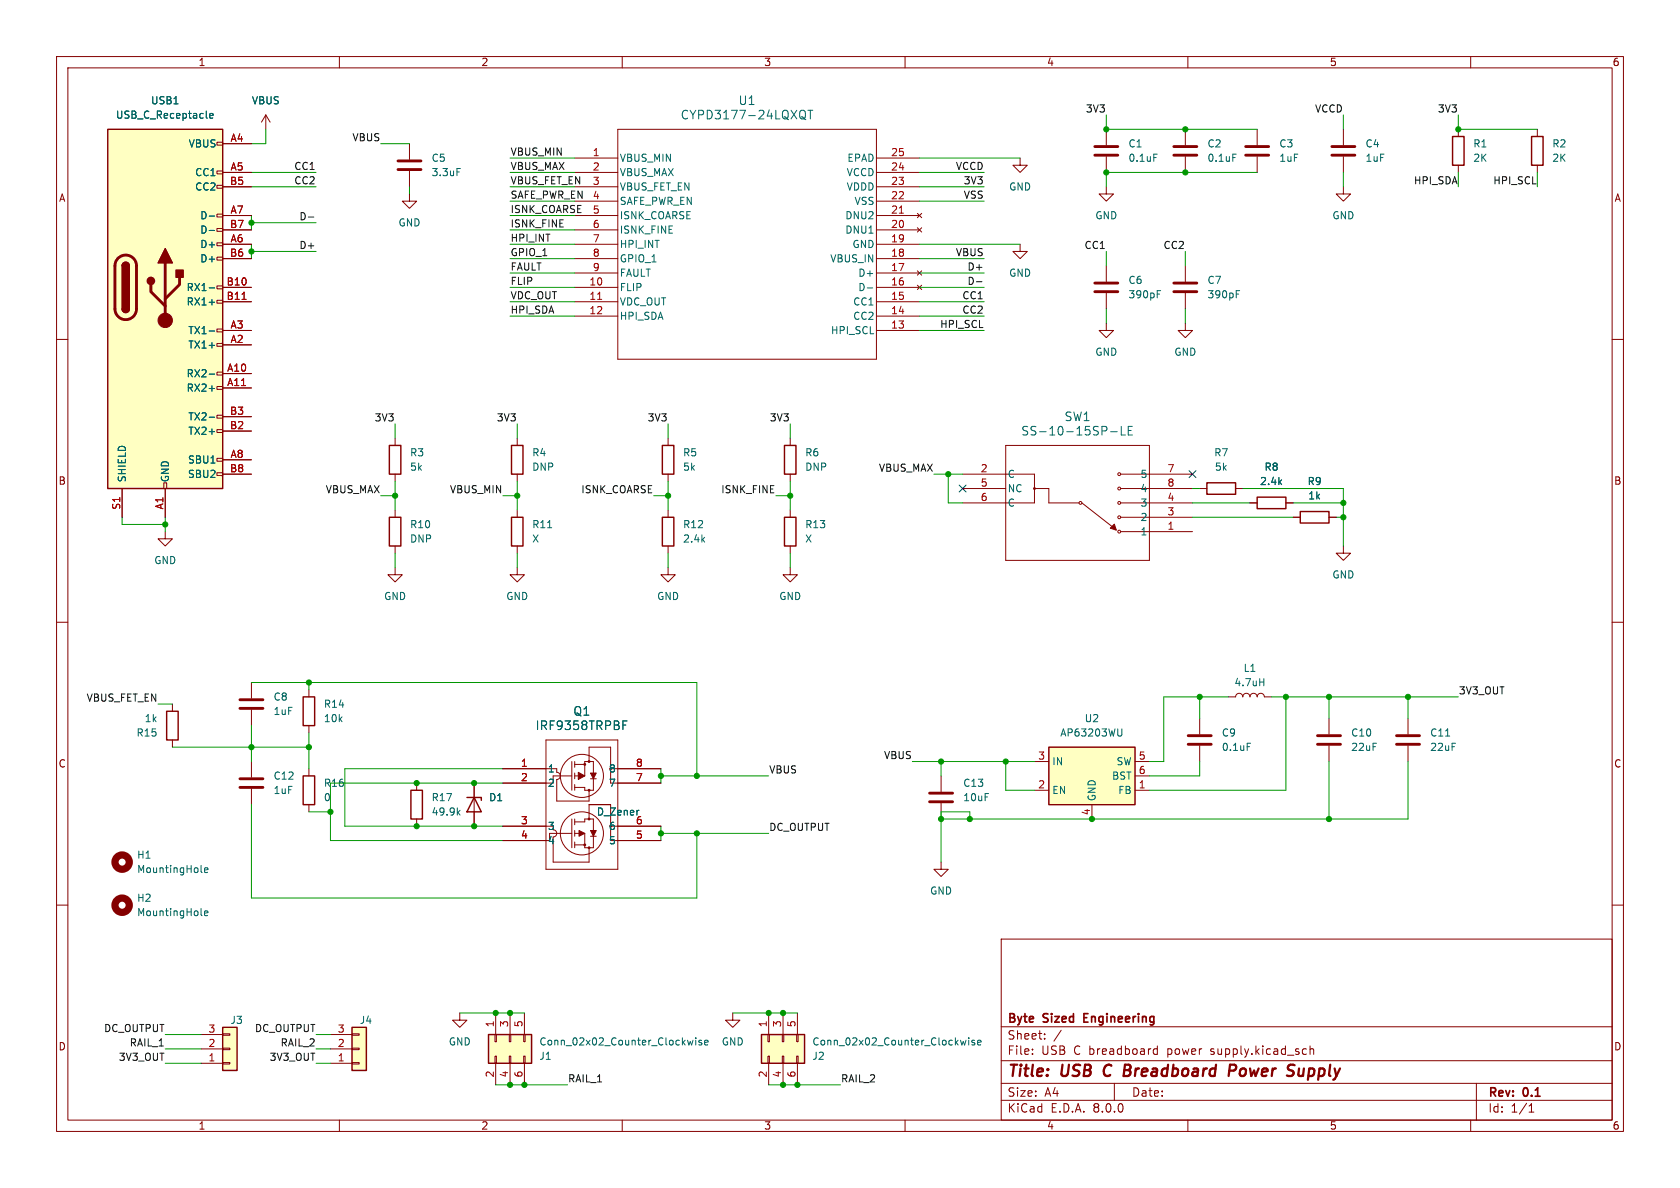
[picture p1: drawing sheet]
<svg xmlns="http://www.w3.org/2000/svg" width="297mm" height="210mm" viewBox="0 0 297 210" stroke-linecap="round" stroke-linejoin="round" font-family="sans-serif">
<g fill="none" stroke="#840000" stroke-width=".18">
<path d="M10 10h277v190h-277zM12 12h273v186h-273zM60 10v2M110 10v2M160 10v2M210 10v2M260 10v2M209.5 22.9v2.8M209.5 27.7v2.8M222.2 22.9v2.8M222.2 27.7v2.8M10 60h2"/>
<path d="M285 60h2M91.4 90.2v1.2M91.4 96.5v1.3M118.1 90.2v1.2M118.1 96.5v1.3M212.1 86.4h1.3M218.4 86.4h1.3M221 88.9h1.2M227.3 88.9h1.3M228.6 91.4h1.3M234.9 91.4h1.3M10 110h2"/>
<path d="M69.8 100.3v1.3h1.3l-1.3 1.3-1.2-1.3h1.2M118.1 100.3v1.3h1.3l-1.3 1.3-1.3-1.3h1.3M285 110h2M54.6 121.9v1.3M54.6 128.3v1.2M234.9 127v2.8M234.9 131.8v2.8M248.9 127v2.8M248.9 131.8v2.8M10 160h2M285 160h2M177 166h108v32h-108z"/>
<path d="M60 198v2M110 198v2M160 198v2M177 194.5h108M177 191.5h108M177 187.5h108M177 181.5h108M182.5 186.3v.1M182.5 185.5v.1M184.7 183.6v.1M184.7 182.8v.1M187.6 182.1l-1.3 2"/>
<path d="M197 191.5v3M204 186.3l.2 .1 .4-.1M204.6 184.9v1.5M204.6 185.5l-.4-.1-.2 .1M210 198v2M230.8 185.4l.2 .1M231 186.3l-.2 .1M231.6 185.5l.2-.1 .4 .1v.9M231.6 184.9v1.5M260 198v2M261 191.5v6.5M270.3 196.6h.9"/>
<path d="M270.3 195.5l.4-.4v1.5"/>
</g>
<path d="M195.4 188.5a1.27 1.27 0 0 0 0 1.6M198.8 189.2h.6M198.9 188.2h.7M199.4 189.2l.3 .1M199.6 190.1l-1 .1M199.6 189.1l-.2 .1M217.3 189.3h.8a.55 .55 0 0 0 .4-.5 .55 .55 0 0 0-.3-.6h-.7l-.3 2M229.7 188.9l-.1 1.2 .2 .1 .5-.1" fill="none" stroke="#840000" stroke-width=".4"/>
<path d="M191.6 179.9h.5M192.3 179.2h-.7v1.5h.7" fill="none" stroke="#840000" stroke-width=".3"/>
<path d="M207.5 27.4h4.1M207.5 25.9h4.1M220.2 27.4h4.1M220.2 25.9h4.1M232.9 131.6h4.1M232.9 130h4.1M246.9 131.6h4.1M246.9 130h4.1" fill="none" stroke="#840000" stroke-width=".51"/>
<path d="M217.9 27.2h.7M96.8 93.3h.7M255.6 130.1h.7" fill="none" stroke="#006464" stroke-width=".18"/>
<path d="M90.4 91.4h2.1v5.1h-2.1zM117.1 91.4h2v5.1h-2zM213.4 85.3h5v2.1h-5zM222.2 87.9h5.1v2h-5.1zM229.9 90.4h5v2.1h-5zM53.6 123.2h2v5.1h-2z" fill="none" stroke="#840000" stroke-width=".25"/>
<path d="M185.4 132.1h15.3v10.1h-15.3z" fill="#ffffc2"/>
<g fill="none" stroke="#840000" stroke-width=".25">
<path d="M68.8 78.7h2.1v5.1h-2.1zM138.7 78.7h2v5.1h-2zM68.8 91.4h2.1v5.1h-2.1zM138.7 91.4h2v5.1h-2zM53.6 137.2h2v5h-2zM72.6 139.7h2.1v5.1h-2.1zM185.4 132.1h15.3v10.1h-15.3zM82.5 141h2.6v.5M83.8 141l1.3 2.5h-2.6z"/>
<circle cx="103.4" cy="135.1" r=".13"/>
<circle cx="104.1" cy="139.7" r=".13"/>
<circle cx="104.1" cy="134.6" r=".13"/>
<circle cx="103.4" cy="149.4" r=".13"/>
<circle cx="104.1" cy="149.9" r=".13"/>
<circle cx="104.1" cy="144.8" r=".13"/>
</g>
<g fill="none" stroke="#840000" stroke-width=".18">
<path d="M209.5 57.2v1.2h1.3l-1.3 1.3-1.2-1.3h1.2M209.5 47v2.8M209.5 51.8v2.8M69.8 77.5v1.2M139.7 77.5v1.2M69.8 83.8v1.3M69.8 90.2v1.2M69.8 96.5v1.3M139.7 83.8v1.3M139.7 90.2v1.2M139.7 96.5v1.3M139.7 100.3v1.3h1.3l-1.3 1.3-1.3-1.3h1.3"/>
<path d="M54.6 135.9v1.3M73.7 138.4v1.3M83.8 138.4v7.7M88.9 135.9h9.5v.6a.64 .64 0 0 1 .7 .7 .64 .64 0 0 1-.7 .6v3.8h5.7v-1.9M88.9 138.4h7.6M96.5 130.8h12.7v22.9h-12.7zM101.1 137.2h-3.3v1.2M101.1 134.6v5.1M101.6 137.2h1.8v-2.6h1.5v5.1h-1.5v-.5h-1.8M101.6 134.6v1M101.6 136.7v1M101.6 138.7v1"/>
<path d="M101.6 135.1h1.8M104.1 134.6v-2.5h3.8v6.3h8.9M104.4 137.7h1M107.9 135.9h8.9M182.9 139.7h2.5M182.9 134.6h2.5M200.7 139.7h2.5M200.7 134.6h2.5M200.7 137.2h2.5M54.6 142.2v1.3M73.7 144.8v1.3M88.9 148.6h7.6"/>
<path d="M88.9 146.1h7.6M97.8 146.7a.63 .63 0 0 1 .6 .6 .63 .63 0 0 1-.6 .7v4.4h6.3v-2.5M101.1 147.3h-3.9v1.3M101.1 144.8v5.1M101.6 145.3h1.8v-.5h1.5v5.1h-1.5v-2.6h-1.8M101.6 144.8v1M101.6 146.8v1M101.6 148.8v1.1M101.6 149.4h1.8M104.1 144.8v-2.6h3.8v6.4h8.9M104.4 147.8h1M107.9 146.1h8.9"/>
<path d="M193 142.2v2.6"/>
<circle cx="102.9" cy="137.2" r="3.8"/>
<circle cx="102.9" cy="147.3" r="3.8"/>
</g>
<path d="M218.6 52h.4M218.6 51.4h.6M110.1 128.2h.5M110.1 127.4h.8M198.3 128.8v1.1l-.1 .2h-.4M81 143.6l.3 .5M81.3 143.2l-.5 .5M112.8 143.2h.2" fill="none" stroke="#006464" stroke-width=".18"/>
<path d="M207.5 51.6h4.1M207.5 50h4.1" fill="none" stroke="#840000" stroke-width=".51"/>
<g fill="#840000" stroke="#840000" stroke-width=".18">
<path d="M102.2 136.5l1.2 .7-1.2 .6z"/>
<path d="M102.4 146.8l1 .5-1 .5z"/>
<path d="M104.4 136.7h1l-.5 1z"/>
<path d="M104.4 146.8h1l-.5 1z"/>
</g>
<path d="M62.2 181.6h2.6v7.6h-2.6z" fill="#ffffc2"/>
<path d="M237.5 33v1.3h1.3l-1.3 1.3-1.3-1.3h1.3M237.5 22.9v2.8M237.5 27.7v2.8M81.3 179.1v1.2h1.2l-1.2 1.3-1.3-1.3h1.3M58.4 188h3.8M58.4 185.4h3.8M58.4 182.9h3.8M62.2 182.8h1.3v.2h-1.3zM62.2 185.3h1.3v.2h-1.3zM62.2 187.8h1.3v.3h-1.3z" fill="none" stroke="#840000" stroke-width=".18"/>
<path d="M62.2 181.6h2.6v7.6h-2.6z" fill="none" stroke="#840000" stroke-width=".25"/>
<path d="M235.5 27.4h4M235.5 25.9h4" fill="none" stroke="#840000" stroke-width=".51"/>
<path d="M86.4 182.9h7.6v5.1h-7.6z" fill="#ffffc2"/>
<g fill="none" stroke="#840000" stroke-width=".18">
<path d="M166.4 152.4v1.3h1.2l-1.2 1.2-1.3-1.2h1.3M87.6 179.1v3.8M90.2 179.1v3.8M92.7 179.1v3.8M87.5 182.9h.3v1.3h-.3zM87.5 186.7h.3v1.3h-.3zM87.6 188v3.8M90 182.9h.3v1.3h-.3zM90 186.7h.3v1.3h-.3zM90.2 188v3.8M92.6 182.9h.2v1.3h-.2zM92.6 186.7h.2v1.3h-.2z"/>
<path d="M92.7 188v3.8"/>
</g>
<path d="M86.4 182.9h7.6v5.1h-7.6z" fill="none" stroke="#840000" stroke-width=".25"/>
<path d="M122.5 183.9l-.2 .8-.3-.6M123 183.5v.1M123 183.9v.8M124 183.9h-.3l-.2 .2 .1 .1 .4 .2v.3h-.5M124.6 184.3l.6-.1-.1-.3h-.3l-.2 .2v.6h.5" fill="none" stroke="#006464" stroke-width=".18"/>
<path d="M134.6 182.9h7.6v5.1h-7.6z" fill="#ffffc2"/>
<g fill="none" stroke="#840000" stroke-width=".18">
<path d="M101.6 27.9h7.6M101.6 30.5h7.6M101.6 38.1h7.6M101.6 35.6h7.6M101.6 33h7.6M109.2 22.9h45.7v40.6h-45.7zM154.9 27.9h7.7M154.9 30.5h7.7M154.9 38.1h7.7M154.9 35.6h7.7M154.9 33h7.7M162.2 37.7l.7 .8"/>
<path d="M162.9 37.7l-.7 .8M180.3 27.9v1.3h1.3l-1.3 1.3-1.2-1.3h1.2M257.8 22.9v1.2M257.8 29.2v1.3M271.8 22.9v1.2M271.8 29.2v1.3M101.6 50.8h7.6M101.6 53.3h7.6M101.6 55.9h7.6M101.6 48.3h7.6M101.6 45.7h7.6M101.6 43.2h7.6"/>
<path d="M101.6 40.6h7.6M154.9 50.8h7.7M154.9 53.3h7.7M154.9 55.9h7.7M154.9 58.4h7.7M154.9 48.3h7.7M154.9 45.7h7.7M154.9 43.2h7.7M154.9 40.6h7.7M162.2 50.4l.7 .8M162.2 47.9l.7 .7M162.2 40.3l.7 .7"/>
<path d="M162.9 50.4l-.7 .8M162.9 47.9l-.7 .7M162.9 40.3l-.7 .7M91.4 77.5v1.2M118.1 77.5v1.2M177.8 78.7h25.4v20.4h-25.4zM91.4 83.8v1.3M118.1 83.8v1.3M170.2 83.8h12.7v5.1h-12.7M170.2 86.4h7.6M182.9 86.4h2.5v2.5h5.4M191.3 88.9l5.8 4.6"/>
<path d="M198.1 88.9h12.7M198.1 91.4h12.7M198.1 94h12.7M198.1 83.8h12.7M198.1 86.4h12.7M237.5 96.5v1.3h1.3l-1.3 1.3-1.3-1.3h1.3M30.5 124.5v1.2M30.5 130.8v1.3M44.4 134.6v2.8M44.4 139.4v2.8M166.4 137.2v2.8M212.1 127v2.8"/>
<path d="M212.1 131.8v2.8M217.2 123.2h1.2a.64 .64 0 0 1 .7-.6 .64 .64 0 0 1 .6 .6 .64 .64 0 0 1 .6-.6 .64 .64 0 0 1 .7 .6 .64 .64 0 0 1 .6-.6 .64 .64 0 0 1 .6 .6 .64 .64 0 0 1 .7-.6 .64 .64 0 0 1 .6 .6h1.3M166.4 142v2.8M129.5 179.1v1.2h1.3l-1.3 1.3-1.2-1.3h1.2M135.9 179.1v3.8M138.4 179.1v3.8M141 179.1v3.8M135.8 182.9h.2v1.3h-.2zM135.8 186.7h.2v1.3h-.2zM135.9 188v3.8M138.3 182.9h.3v1.3h-.3zM138.3 186.7h.3v1.3h-.3z"/>
<path d="M138.4 188v3.8M140.8 182.9h.3v1.3h-.3zM140.8 186.7h.3v1.3h-.3zM141 188v3.8"/>
<circle cx="191" cy="88.9" r=".25"/>
<circle cx="197.9" cy="83.8" r=".25"/>
<circle cx="197.9" cy="86.4" r=".25"/>
<circle cx="197.9" cy="91.4" r=".25"/>
<circle cx="197.9" cy="94" r=".25"/>
<circle cx="197.9" cy="88.9" r=".25"/>
</g>
<g fill="none" stroke="#840000" stroke-width=".25">
<path d="M256.8 24.1h2v5.1h-2zM270.8 24.1h2v5.1h-2zM90.4 78.7h2.1v5.1h-2.1zM117.1 78.7h2v5.1h-2zM29.5 125.7h2v5.1h-2zM134.6 182.9h7.6v5.1h-7.6z"/>
<circle cx="182.9" cy="86.4" r=".13"/>
</g>
<g fill="none" stroke="#006464" stroke-width=".18">
<path d="M141.7 19.5a.51 .51 0 0 1 .7 .5v.5a.51 .51 0 0 1-.7 .5M142.8 19.5h.9M143.3 19.5v1.5M141.8 20.7l.7 .5M153.3 50.9h1M196.3 76.3h1.2M198.2 75.4v1.5h.8M199.5 76.1h.5M200.2 75.4h-.7v1.5h.7M223.4 120v1.2M220.5 131.4h.6M222.7 120.6h.7"/>
<path d="M35.5 154.1l.2 .1M36.2 153.8l.6-.1-.1-.2-.4-.1-.1 .2v.6h.5M35.5 161.7l.2 .2M36.2 161.4l.6-.1-.1-.2-.4-.1-.1 .2v.6h.5M170.8 183.9l-.3 .8-.2-.6M171.3 183.5v.1M171.3 183.9v.8M172.3 183.9h-.3l-.2 .2 .1 .1 .4 .2v.3h-.5M172.8 184.3l.6-.1v-.3h-.4l-.2 .2 .1 .6h.5"/>
</g>
<path d="M42.4 139.2h4.1M42.4 137.7h4.1M210.1 131.6h4M210.1 130h4M164.3 140.2h4.1M164.3 141.7h4.1" fill="none" stroke="#840000" stroke-width=".51"/>
<g fill="none" stroke="#840000" stroke-width="1.3">
<circle cx="21.6" cy="152.4" r="1.27"/>
<circle cx="21.6" cy="160" r="1.27"/>
</g>
<path d="M197 92.6l.4 1.1-1.1-.3z" fill="#840000" stroke="#840000" stroke-width=".18"/>
<path d="M159 37.7h.7M105.7 52.9h.7" fill="none" stroke="#a90000" stroke-width=".18"/>
<path d="M39.4 181.6h2.5v7.6h-2.5z" fill="#ffffc2"/>
<g fill="none" stroke="#840000" stroke-width=".18">
<path d="M47 20.3l-.8 1.3M47 20.3v2.6M47 20.3l.8 1.3M195.6 33v1.3h1.2l-1.2 1.3-1.3-1.3h1.3M195.6 22.9v2.8M195.6 27.7v2.8M91.4 100.3v1.3h1.3l-1.3 1.3-1.2-1.3h1.2M44.4 120.7v2.7M44.4 125.5v2.8M35.6 188h3.8M35.6 185.4h3.8M35.6 182.9h3.8"/>
<path d="M39.4 182.8h1.2v.2h-1.2zM39.4 185.3h1.2v.2h-1.2zM39.4 187.8h1.2v.3h-1.2z"/>
</g>
<path d="M39.4 181.6h2.5v7.6h-2.5z" fill="none" stroke="#840000" stroke-width=".25"/>
<path d="M193.5 27.4h4.1M193.5 25.9h4.1M42.4 125.2h4.1M42.4 123.7h4.1" fill="none" stroke="#840000" stroke-width=".51"/>
<path d="M204 27.2h.6" fill="none" stroke="#006464" stroke-width=".18"/>
<path d="M19 22.9h20.4v63.5h-20.4z" fill="#ffffc2"/>
<g fill="none" stroke="#840000" stroke-width=".18">
<path d="M38.4 37.8h1v.6h-1zM38.4 32.8h1v.5h-1zM38.4 30.2h1v.5h-1zM38.4 25.1h1v.6h-1zM39.4 25.4h5M39.4 30.5h5M39.4 38.1h5M39.4 33h5M72.4 34.3v1.3h1.3l-1.3 1.2-1.3-1.2h1.3M72.4 25.4v2.8M72.4 30.2v2.8M38.4 58.2h1v.5h-1z"/>
<path d="M38.4 53.1h1v.5h-1zM38.4 50.5h1v.6h-1zM38.4 45.5h1v.5h-1zM38.4 42.9h1v.5h-1zM38.4 40.4h1v.5h-1zM39.4 58.4h5M39.4 43.2h5M39.4 50.8h5M39.4 53.3h5M39.4 45.7h5M39.4 40.6h5M180.3 43.2v1.3h1.3l-1.3 1.2-1.2-1.2h1.2"/>
<path d="M195.6 57.2v1.2h1.2l-1.2 1.3-1.3-1.3h1.3M195.6 47v2.8M195.6 51.8v2.8M38.4 75.9h1v.6h-1zM38.4 73.4h1v.5h-1zM38.4 68.3h1v.5h-1zM38.4 65.8h1v.5h-1zM38.4 60.7h1v.5h-1zM39.4 66h5M39.4 68.6h5M39.4 61h5M39.4 76.2h5"/>
<path d="M39.4 73.7h5M21.6 86.4v5M29 85.3h.5v1.1h-.5zM29.2 94v1.3h1.3l-1.3 1.2-1.3-1.2h1.3M29.2 86.4v5M38.4 83.6h1v.5h-1zM38.4 81h1v.5h-1zM39.4 81.3h5M39.4 83.8h5M221 88.9h1.2M227.3 88.9h1.3M228.6 91.4h1.3"/>
<path d="M234.9 91.4h1.3M83.8 138.4v2.6M88.9 135.9h7.6M88.9 138.4h7.6M109.2 135.9h7.6M109.2 138.4h7.6M83.8 143.5v2.6M88.9 146.1h7.6M88.9 148.6h7.6M109.2 146.1h7.6M109.2 148.6h7.6"/>
</g>
<path d="M19 22.9h20.4v63.5h-20.4zM21.6 54.6a.64 .64 0 0 0 .6 .6 .64 .64 0 0 0 .7-.6M21.6 47a.64 .64 0 0 1 .6-.6 .64 .64 0 0 1 .7 .6" fill="none" stroke="#840000" stroke-width=".25"/>
<path d="M70.4 30h4M70.4 28.4h4M20.9 45.7a1.91 1.91 0 0 1 2-.5 1.91 1.91 0 0 1 1.2 1.8v7.6a1.91 1.91 0 0 1-1.9 1.9 1.91 1.91 0 0 1-1.9-1.9v-7.8l.2-.6zM26.7 50.3v1.3l2.5 2.5M29.2 46.5v10.1M31.7 49v1.3l-2.5 2.5M193.5 51.6h4.1M193.5 50h4.1" fill="none" stroke="#840000" stroke-width=".51"/>
<g fill="#840000" stroke="#840000" stroke-width=".25">
<path d="M21.6 54.6h1.3a.64 .64 0 0 1-.7 .6 .64 .64 0 0 1-.6-.6z"/>
<path d="M21.6 47h1.3v7.6h-1.3z"/>
<path d="M21.8 46.5a.64 .64 0 0 1 .7-.1 .64 .64 0 0 1 .4 .6h-1.3z"/>
<path d="M29.2 43.9l1.3 2.6h-2.6z"/>
<path d="M31.1 47.8h1.3v1.2h-1.3z"/>
<circle cx="26.7" cy="49.7" r=".63"/>
</g>
<circle cx="29.2" cy="56.6" r="1.27" fill="#840000" stroke="#840000" stroke-width=".18"/>
<g fill="none" stroke="#006464" stroke-width=".18">
<path d="M37 38.2h1M37.1 20.5l.6-.1-.1-.3h-.3l-.2 .1v.6h.5M80.8 29.8h.6M37 58.5h1M37 50.9h1M37 53.4h1M37 40.7h1M204.6 52h.4M204.6 51.4h.6M37 66.1h1M37 68.7h1M37 73.8h1"/>
<path d="M110.1 128.2h.5M110.1 127.4h.8M112.8 143.2h.2"/>
</g>
<path d="M42.8 52.9h.7" fill="none" stroke="#a90000" stroke-width=".18"/>
<path d="M54.5 38.4h1M172.6 49.8h1" fill="none" stroke="#0f0f0f" stroke-width=".18"/>
<g fill="none" stroke="#009600" stroke-width=".18">
<path d="M44.4 30.5h11.5M44.4 33h11.5M44.4 38.1v2.5M44.4 39.4h11.5M47 22.9v2.5h-2.6M67.3 25.4h5.1M72.4 33v1.3M90.2 30.5h11.4M90.2 35.6h11.4M90.2 33h11.4M90.2 27.9h11.4M90.2 38.1h11.4"/>
<path d="M162.6 30.5h11.4M162.6 35.6h11.4M162.6 33h11.4M162.6 27.9h17.7M195.6 20.3v2.6h26.6M222.2 30.5h-26.6v2.5M237.5 20.3v2.6M237.5 30.5v2.5M257.8 20.3v2.6h14M257.8 30.5v2.5M271.8 30.5v2.5M44.4 43.2v2.5"/>
<path d="M44.4 44.5h11.5M90.2 48.3h11.4M90.2 43.2h11.4M90.2 45.7h11.4M90.2 53.3h11.4M90.2 55.9h11.4M90.2 50.8h11.4M90.2 40.6h11.4M162.6 48.3h11.4M162.6 43.2h17.7M162.6 45.7h11.4M162.6 58.4h11.4"/>
<path d="M162.6 53.3h11.4M162.6 55.9h11.4M162.6 50.8h11.4M195.6 44.5v2.5M195.6 54.6v2.6M209.5 44.5v2.5M209.5 54.6v2.6M69.8 74.9v2.6M91.4 74.9v2.6M118.1 74.9v2.6M139.7 74.9v2.6M21.6 91.4v1.3h7.6"/>
<path d="M29.2 91.4v2.6M67.3 87.6h2.5M69.8 85.1v5.1M69.8 97.8v2.5M88.9 87.6h2.5M91.4 85.1v5.1M91.4 97.8v2.5M115.6 87.6h2.5M118.1 85.1v5.1M118.1 97.8v2.5M137.2 87.6h2.5M139.7 85.1v5.1"/>
<path d="M139.7 97.8v2.5M165.1 83.8h5.1M167.6 83.8v5.1h2.6M210.8 88.9h10.2M210.8 86.4h1.3M210.8 91.4h17.8M219.7 86.4h17.8v10.1M228.6 88.9h8.9M236.2 91.4h1.3M27.9 124.5h2.6M30.5 132.1h24.1M44.4 120.7h78.8v16.5"/>
<path d="M44.4 128.3v6.3M54.6 120.7v1.2M54.6 129.5v6.4M88.9 138.4h-30.5v10.2h30.5M88.9 135.9h-27.9v10.2h27.9M116.8 135.9v2.5M116.8 137.2h19.1M161.3 134.6h21.6M166.4 134.6v2.6M177.8 134.6v5.1h5.1M212.1 134.6v2.6h-8.9M212.1 123.2v3.8"/>
<path d="M217.2 123.2h-11.5v11.4h-2.5M224.8 123.2h33M227.3 123.2v16.5h-24.1M234.9 123.2v3.8M234.9 134.6v10.2M248.9 123.2v3.8M248.9 134.6v10.2h-82.5M44.4 142.2v16.6h78.8v-11.5M54.6 143.5h3.8M116.8 146.1v2.5M116.8 147.3h19.1M171.4 144.8v-1.3h-5v8.9"/>
<path d="M81.3 179.1h11.4M129.5 179.1h11.5M29.2 188h6.4M29.2 182.9h6.4M29.2 185.4h6.4M55.9 188h2.5M55.9 182.9h2.5M55.9 185.4h2.5M87.6 191.8h12.7M135.9 191.8h12.7"/>
</g>
<path d="M169.6 85.8l1.2 1.2M170.8 85.8l-1.2 1.2M210.2 83.2l1.2 1.2M211.4 83.2l-1.2 1.2" fill="none" stroke="#000084" stroke-width=".18"/>
<g fill="#009600" stroke="#009600" stroke-width=".18">
<circle cx="209.5" cy="22.9" r=".46"/>
<circle cx="209.5" cy="30.5" r=".46"/>
<circle cx="257.8" cy="22.9" r=".46"/>
<circle cx="248.9" cy="123.2" r=".46"/>
<circle cx="237.5" cy="91.4" r=".46"/>
<circle cx="237.5" cy="88.9" r=".46"/>
<circle cx="234.9" cy="144.8" r=".46"/>
<circle cx="212.1" cy="123.2" r=".46"/>
<circle cx="227.3" cy="123.2" r=".46"/>
<circle cx="234.9" cy="123.2" r=".46"/>
<circle cx="193" cy="144.8" r=".46"/>
<circle cx="177.8" cy="134.6" r=".46"/>
<circle cx="171.4" cy="144.8" r=".46"/>
<circle cx="166.4" cy="134.6" r=".46"/>
<circle cx="167.6" cy="83.8" r=".46"/>
<circle cx="166.4" cy="144.8" r=".46"/>
<circle cx="195.6" cy="22.9" r=".46"/>
<circle cx="195.6" cy="30.5" r=".46"/>
<circle cx="116.8" cy="137.2" r=".46"/>
<circle cx="83.8" cy="138.4" r=".46"/>
<circle cx="139.7" cy="87.6" r=".46"/>
<circle cx="118.1" cy="87.6" r=".46"/>
<circle cx="91.4" cy="87.6" r=".46"/>
<circle cx="73.7" cy="138.4" r=".46"/>
<circle cx="58.4" cy="143.5" r=".46"/>
<circle cx="73.7" cy="146.1" r=".46"/>
<circle cx="83.8" cy="146.1" r=".46"/>
<circle cx="92.7" cy="191.8" r=".46"/>
<circle cx="90.2" cy="191.8" r=".46"/>
<circle cx="116.8" cy="147.3" r=".46"/>
<circle cx="141" cy="191.8" r=".46"/>
<circle cx="138.4" cy="191.8" r=".46"/>
<circle cx="90.2" cy="179.1" r=".46"/>
<circle cx="87.6" cy="179.1" r=".46"/>
<circle cx="123.2" cy="137.2" r=".46"/>
<circle cx="123.2" cy="147.3" r=".46"/>
<circle cx="135.9" cy="179.1" r=".46"/>
<circle cx="138.4" cy="179.1" r=".46"/>
<circle cx="44.4" cy="132.1" r=".46"/>
<circle cx="54.6" cy="132.1" r=".46"/>
<circle cx="54.6" cy="120.7" r=".46"/>
<circle cx="44.4" cy="39.4" r=".46"/>
<circle cx="44.4" cy="44.5" r=".46"/>
<circle cx="29.2" cy="92.7" r=".46"/>
<circle cx="69.8" cy="87.6" r=".46"/>
</g>
<g font-size="2.8" fill="#840000">
<text x="178" y="190.9">Title:</text>
<text x="187.7" y="190.9">USB</text>
<text x="196" y="190.9">C</text>
<text x="200.3" y="190.9">Breadboard</text>
<text x="219.7" y="190.9">Power</text>
<text x="230.9" y="190.9">Supply</text>
</g>
<g font-size="2.1" fill="#006464">
<text x="120.2" y="21.3">CYPD3177-24LQXQT</text>
<text x="130.5" y="18.8">U1</text>
<text x="180.4" y="77.2">SS-10-15SP-LE</text>
<text x="188.1" y="74.7">SW1</text>
<text x="94.6" y="129.3">IRF9358TRPBF</text>
<text x="101.3" y="126.7">Q1</text>
</g>
<g font-size="2.1" fill="#840000">
<text x="178" y="184">Sheet:</text>
<text x="178" y="181.2">Byte</text>
<text x="184.5" y="181.2">Sized</text>
<text x="192.3" y="181.2">Engineering</text>
<text x="178" y="186.7">File:</text>
<text x="184.1" y="186.7">USB</text>
<text x="189.9" y="186.7">C breadboard</text>
<text x="206.6" y="186.7">power</text>
<text x="214.4" y="186.7">supply.kicad_sch</text>
<text x="178" y="196.9">KiCad</text>
<text x="178" y="194.1">Size:</text>
<text x="184.7" y="194.1">A4</text>
<text x="185.7" y="196.9">E.D.A.</text>
<text x="193.3" y="196.9">8.0.0</text>
<text x="200" y="194.1">Date:</text>
<text x="263" y="194.3">Rev:</text>
<text x="263" y="196.9">Id:</text>
<text x="267.1" y="196.9">1/1</text>
<text x="269.4" y="194.3">0.1</text>
</g>
<g font-size="1.8" fill="#840000">
<text x="35" y="11.9">1</text>
<text x="85" y="11.9">2</text>
<text x="135" y="11.9">3</text>
<text x="185" y="11.9">4</text>
<text x="235" y="11.9">5</text>
<text x="285" y="11.9">6</text>
<text x="10.3" y="35.9">A</text>
<text x="285.3" y="35.9">A</text>
<text x="10.3" y="85.9">B</text>
<text x="285.3" y="85.9">B</text>
<text x="10.3" y="135.9">C</text>
<text x="285.3" y="135.9">C</text>
<text x="10.3" y="185.9">D</text>
<text x="285.3" y="185.9">D</text>
<text x="35" y="199.9">1</text>
<text x="85" y="199.9">2</text>
<text x="135" y="199.9">3</text>
<text x="185" y="199.9">4</text>
<text x="235" y="199.9">5</text>
<text x="285" y="199.9">6</text>
</g>
<g font-size="1.8" fill="#006464">
<text x="20.4" y="21.2">USB_C_Receptacle</text>
<text x="26.6" y="18.6">USB1</text>
<text x="44.4" y="18.6">VBUS</text>
<text x="33.3" y="26.3">VBUS</text>
<text x="76.2" y="28.8">C5</text>
<text x="109.5" y="28.8">VBUS_MIN</text>
<text x="149.7" y="28.8">EPAD</text>
<text x="199.4" y="26.3">C1</text>
<text x="199.4" y="28.8">0.1uF</text>
<text x="213.4" y="26.3">C2</text>
<text x="213.4" y="28.8">0.1uF</text>
<text x="226.1" y="26.3">C3</text>
<text x="226.1" y="28.8">1uF</text>
<text x="241.3" y="26.3">C4</text>
<text x="241.3" y="28.8">1uF</text>
<text x="260.4" y="26.3">R1</text>
<text x="260.4" y="28.8">2K</text>
<text x="274.3" y="26.3">R2</text>
<text x="274.3" y="28.8">2K</text>
<text x="34.4" y="31.3">CC1</text>
<text x="34.4" y="33.9">CC2</text>
<text x="76.2" y="31.3">3.3uF</text>
<text x="109.5" y="31.3">VBUS_MAX</text>
<text x="109.5" y="33.9">VBUS_FET_EN</text>
<text x="149.6" y="33.9">VDDD</text>
<text x="149.6" y="31.3">VCCD</text>
<text x="178.3" y="33.9">GND</text>
<text x="35.3" y="39">D-</text>
<text x="35.3" y="41.5">D-</text>
<text x="70.4" y="40.2">GND</text>
<text x="109.5" y="36.4">SAFE_PWR_EN</text>
<text x="109.5" y="39">ISNK_COARSE</text>
<text x="109.5" y="41.5">ISNK_FINE</text>
<text x="149.3" y="41.5">DNU1</text>
<text x="149.3" y="39">DNU2</text>
<text x="151" y="36.4">VSS</text>
<text x="193.5" y="39">GND</text>
<text x="235.5" y="39">GND</text>
<text x="35.3" y="44">D+</text>
<text x="35.3" y="46.6">D+</text>
<text x="109.5" y="44">HPI_INT</text>
<text x="109.5" y="46.6">GPIO_1</text>
<text x="146.7" y="46.6">VBUS_IN</text>
<text x="150.6" y="44">GND</text>
<text x="32.9" y="51.7">RX1-</text>
<text x="109.5" y="51.7">FLIP</text>
<text x="109.5" y="49.1">FAULT</text>
<text x="151.6" y="51.7">D-</text>
<text x="151.6" y="49.1">D+</text>
<text x="178.3" y="49.1">GND</text>
<text x="199.4" y="50.4">C6</text>
<text x="199.4" y="52.9">390pF</text>
<text x="213.4" y="50.4">C7</text>
<text x="213.4" y="52.9">390pF</text>
<text x="32.9" y="54.2">RX1+</text>
<text x="33.2" y="59.3">TX1-</text>
<text x="109.5" y="54.2">VDC_OUT</text>
<text x="109.5" y="56.7">HPI_SDA</text>
<text x="146.8" y="59.3">HPI_SCL</text>
<text x="150.7" y="56.7">CC2</text>
<text x="150.7" y="54.2">CC1</text>
<text x="33.2" y="61.8">TX1+</text>
<text x="193.5" y="63.1">GND</text>
<text x="207.5" y="63.1">GND</text>
<text x="32.9" y="66.9">RX2-</text>
<text x="32.9" y="69.4">RX2+</text>
<text x="33.2" y="77.1">TX2+</text>
<text x="33.2" y="74.5">TX2-</text>
<text x="33.1" y="82.1">SBU1</text>
<text x="72.4" y="80.9">R3</text>
<text x="72.4" y="83.4">5k</text>
<text x="94" y="80.9">R4</text>
<text x="94" y="83.4">DNP</text>
<text x="120.7" y="80.9">R5</text>
<text x="120.7" y="83.4">5k</text>
<text x="142.2" y="80.9">R6</text>
<text x="142.2" y="83.4">DNP</text>
<text x="214.6" y="80.9">R7</text>
<text x="214.7" y="83.4">5k</text>
<text x="223.4" y="83.4">R8</text>
<text x="22.5" y="85.3" transform="rotate(-90 22.5 85.3)">SHIELD</text>
<text x="30.1" y="85.3" transform="rotate(-90 30.1 85.3)">GND</text>
<text x="33.1" y="84.7">SBU2</text>
<text x="178.1" y="84.7">C</text>
<text x="178.1" y="87.2">NC</text>
<text x="178.1" y="89.8">C</text>
<text x="201.5" y="89.8">3</text>
<text x="201.5" y="84.7">5</text>
<text x="201.5" y="87.2">4</text>
<text x="222.7" y="86">2.4k</text>
<text x="231.1" y="86">R9</text>
<text x="231.2" y="88.5">1k</text>
<text x="72.4" y="93.6">R10</text>
<text x="94" y="93.6">R11</text>
<text x="120.7" y="93.6">R12</text>
<text x="142.2" y="93.6">R13</text>
<text x="201.5" y="94.8">1</text>
<text x="201.5" y="92.3">2</text>
<text x="27.2" y="99.9">GND</text>
<text x="72.4" y="96.1">DNP</text>
<text x="94" y="96.1">X</text>
<text x="120.7" y="96.1">2.4k</text>
<text x="142.2" y="96.1">X</text>
<text x="67.8" y="106.3">GND</text>
<text x="89.4" y="106.3">GND</text>
<text x="116.1" y="106.3">GND</text>
<text x="137.7" y="106.3">GND</text>
<text x="235.5" y="102.5">GND</text>
<text x="219.8" y="119">L1</text>
<text x="48.3" y="124.1">C8</text>
<text x="57.2" y="125.3">R14</text>
<text x="218.1" y="121.5">4.7uH</text>
<text x="24" y="130.4">R15</text>
<text x="25.5" y="127.9">1k</text>
<text x="48.3" y="126.6">1uF</text>
<text x="57.2" y="127.9">10k</text>
<text x="187.3" y="130.4">AP63203WU</text>
<text x="191.7" y="127.9">U2</text>
<text x="215.9" y="130.4">C9</text>
<text x="238.8" y="130.4">C10</text>
<text x="252.7" y="130.4">C11</text>
<text x="96.8" y="136.8">1</text>
<text x="107.6" y="136.8">8</text>
<text x="185.9" y="135.5">IN</text>
<text x="197.3" y="135.5">SW</text>
<text x="215.9" y="132.9">0.1uF</text>
<text x="238.8" y="132.9">22uF</text>
<text x="252.7" y="132.9">22uF</text>
<text x="48.3" y="140.6">1uF</text>
<text x="48.3" y="138">C12</text>
<text x="57.2" y="141.8">0</text>
<text x="57.2" y="139.3">R16</text>
<text x="76.2" y="141.8">R17</text>
<text x="86.4" y="141.8">D1</text>
<text x="96.8" y="139.3">2</text>
<text x="107.6" y="139.3">7</text>
<text x="170.2" y="139.3">C13</text>
<text x="170.2" y="141.8">10uF</text>
<text x="185.9" y="140.6">EN</text>
<text x="193.9" y="141.7" transform="rotate(-90 193.9 141.7)">GND</text>
<text x="196.5" y="138">BST</text>
<text x="197.6" y="140.6">FB</text>
<text x="76.2" y="144.4">49.9k</text>
<text x="96.8" y="146.9">3</text>
<text x="96.8" y="149.5">4</text>
<text x="105.4" y="144.4">D_Zener</text>
<text x="107.6" y="149.5">5</text>
<text x="107.6" y="146.9">6</text>
<text x="112.3" y="145.8">6</text>
<text x="24.1" y="152">H1</text>
<text x="24.1" y="154.5">MountingHole</text>
<text x="24.1" y="159.6">H2</text>
<text x="164.3" y="158.3">GND</text>
<text x="24.1" y="162.2">MountingHole</text>
<text x="40.6" y="181.2">J3</text>
<text x="63.5" y="181.2">J4</text>
<text x="79.2" y="185">GND</text>
<text x="95.3" y="185">Conn_02x02_Counter_Clockwise</text>
<text x="127.5" y="185">GND</text>
<text x="143.5" y="185">Conn_02x02_Counter_Clockwise</text>
<text x="95.3" y="187.6">J1</text>
<text x="143.5" y="187.6">J2</text>
</g>
<g font-size="1.8" fill="#0f0f0f">
<text x="191.9" y="20">3V3</text>
<text x="232.4" y="20">VCCD</text>
<text x="254.1" y="20">3V3</text>
<text x="62.2" y="25.1">VBUS</text>
<text x="90.2" y="27.6">VBUS_MIN</text>
<text x="51.9" y="30.1">CC1</text>
<text x="51.9" y="32.7">CC2</text>
<text x="90.2" y="35.2">SAFE_PWR_EN</text>
<text x="90.2" y="32.7">VBUS_FET_EN</text>
<text x="90.2" y="30.1">VBUS_MAX</text>
<text x="168.9" y="30.1">VCCD</text>
<text x="170.3" y="35.2">VSS</text>
<text x="170.3" y="32.7">3V3</text>
<text x="249.9" y="32.7">HPI_SDA</text>
<text x="263.9" y="32.7">HPI_SCL</text>
<text x="52.8" y="39">D-</text>
<text x="90.2" y="37.8">ISNK_COARSE</text>
<text x="90.2" y="40.3">ISNK_FINE</text>
<text x="52.8" y="44.1">D+</text>
<text x="90.2" y="42.8">HPI_INT</text>
<text x="90.2" y="45.4">GPIO_1</text>
<text x="90.2" y="47.9">FAULT</text>
<text x="168.9" y="45.4">VBUS</text>
<text x="170.9" y="47.9">D+</text>
<text x="191.6" y="44.1">CC1</text>
<text x="205.6" y="44.1">CC2</text>
<text x="90.2" y="50.5">FLIP</text>
<text x="90.2" y="53">VDC_OUT</text>
<text x="170" y="53">CC1</text>
<text x="170.9" y="50.5">D-</text>
<text x="90.2" y="55.5">HPI_SDA</text>
<text x="166.1" y="58.1">HPI_SCL</text>
<text x="170" y="55.5">CC2</text>
<text x="66.1" y="74.6">3V3</text>
<text x="87.7" y="74.6">3V3</text>
<text x="114.4" y="74.6">3V3</text>
<text x="136" y="74.6">3V3</text>
<text x="155.3" y="83.5">VBUS_MAX</text>
<text x="57.5" y="87.3">VBUS_MAX</text>
<text x="79.4" y="87.3">VBUS_MIN</text>
<text x="102.7" y="87.3">ISNK_COARSE</text>
<text x="127.4" y="87.3">ISNK_FINE</text>
<text x="15.2" y="124.1">VBUS_FET_EN</text>
<text x="257.8" y="122.8">3V3_OUT</text>
<text x="135.9" y="136.8">VBUS</text>
<text x="156.2" y="134.3">VBUS</text>
<text x="135.9" y="147">DC_OUTPUT</text>
<text x="18.3" y="182.5">DC_OUTPUT</text>
<text x="22.8" y="185.1">RAIL_1</text>
<text x="45" y="182.5">DC_OUTPUT</text>
<text x="49.5" y="185.1">RAIL_2</text>
<text x="20.9" y="187.6">3V3_OUT</text>
<text x="47.6" y="187.6">3V3_OUT</text>
<text x="100.3" y="191.4">RAIL_1</text>
<text x="148.6" y="191.4">RAIL_2</text>
</g>
<g font-size="1.8" fill="#a90000">
<text x="40.7" y="25.1">A4</text>
<text x="104.7" y="27.7">1</text>
<text x="157.4" y="27.7">25</text>
<text x="40.6" y="32.8">B5</text>
<text x="40.7" y="30.2">A5</text>
<text x="104.7" y="30.2">2</text>
<text x="104.7" y="32.8">3</text>
<text x="104.7" y="35.3">4</text>
<text x="157.4" y="35.3">22</text>
<text x="157.4" y="32.8">23</text>
<text x="157.4" y="30.2">24</text>
<text x="40.6" y="40.4">B7</text>
<text x="40.7" y="37.8">A7</text>
<text x="104.7" y="37.8">5</text>
<text x="104.7" y="40.4">6</text>
<text x="157.4" y="40.4">20</text>
<text x="157.4" y="37.8">21</text>
<text x="40.6" y="45.5">B6</text>
<text x="40.7" y="42.9">A6</text>
<text x="104.7" y="42.9">7</text>
<text x="104.7" y="45.5">8</text>
<text x="157.4" y="45.5">18</text>
<text x="157.4" y="42.9">19</text>
<text x="40" y="50.5">B10</text>
<text x="40" y="53.1">B11</text>
<text x="104.1" y="50.5">10</text>
<text x="104.1" y="53.1">11</text>
<text x="104.7" y="48">9</text>
<text x="157.4" y="53.1">15</text>
<text x="157.4" y="50.5">16</text>
<text x="157.4" y="48">17</text>
<text x="40.7" y="58.2">A3</text>
<text x="104.1" y="55.6">12</text>
<text x="157.4" y="58.2">13</text>
<text x="157.4" y="55.6">14</text>
<text x="40.1" y="65.8">A10</text>
<text x="40.7" y="60.7">A2</text>
<text x="40.1" y="68.3">A11</text>
<text x="40.6" y="75.9">B2</text>
<text x="40.6" y="73.4">B3</text>
<text x="40.6" y="83.6">B8</text>
<text x="40.7" y="81">A8</text>
<text x="173.3" y="83.6">2</text>
<text x="206.3" y="83.6">7</text>
<text x="173.3" y="86.1">5</text>
<text x="173.3" y="88.6">6</text>
<text x="206.3" y="88.6">4</text>
<text x="206.3" y="86.1">8</text>
<text x="21.3" y="90.2" transform="rotate(-90 21.3 90.2)">S1</text>
<text x="29" y="90.2" transform="rotate(-90 29 90.2)">A1</text>
<text x="206.3" y="93.7">1</text>
<text x="206.3" y="91.2">3</text>
<text x="92" y="135.6">1</text>
<text x="112.3" y="135.6">8</text>
<text x="183.4" y="134.4">3</text>
<text x="201.2" y="134.4">5</text>
<text x="201.2" y="136.9">6</text>
<text x="92" y="138.2">2</text>
<text x="112.3" y="138.2">7</text>
<text x="183.4" y="139.4">2</text>
<text x="201.2" y="139.4">1</text>
<text x="92" y="145.8">3</text>
<text x="92" y="148.3">4</text>
<text x="112.3" y="148.3">5</text>
<text x="192.8" y="144.2" transform="rotate(-90 192.8 144.2)">4</text>
<text x="36.8" y="185.2">2</text>
<text x="36.8" y="182.6">3</text>
<text x="59.6" y="185.2">2</text>
<text x="59.6" y="182.6">3</text>
<text x="87.4" y="181.7" transform="rotate(-90 87.4 181.7)">1</text>
<text x="89.9" y="181.7" transform="rotate(-90 89.9 181.7)">3</text>
<text x="92.5" y="181.7" transform="rotate(-90 92.5 181.7)">5</text>
<text x="135.6" y="181.7" transform="rotate(-90 135.6 181.7)">1</text>
<text x="138.2" y="181.7" transform="rotate(-90 138.2 181.7)">3</text>
<text x="140.7" y="181.7" transform="rotate(-90 140.7 181.7)">5</text>
<text x="36.8" y="187.7">1</text>
<text x="59.6" y="187.7">1</text>
<text x="87.4" y="190.6" transform="rotate(-90 87.4 190.6)">2</text>
<text x="89.9" y="190.6" transform="rotate(-90 89.9 190.6)">4</text>
<text x="92.5" y="190.6" transform="rotate(-90 92.5 190.6)">6</text>
<text x="135.6" y="190.6" transform="rotate(-90 135.6 190.6)">2</text>
<text x="138.2" y="190.6" transform="rotate(-90 138.2 190.6)">4</text>
<text x="140.7" y="190.6" transform="rotate(-90 140.7 190.6)">6</text>
</g>
</svg>
